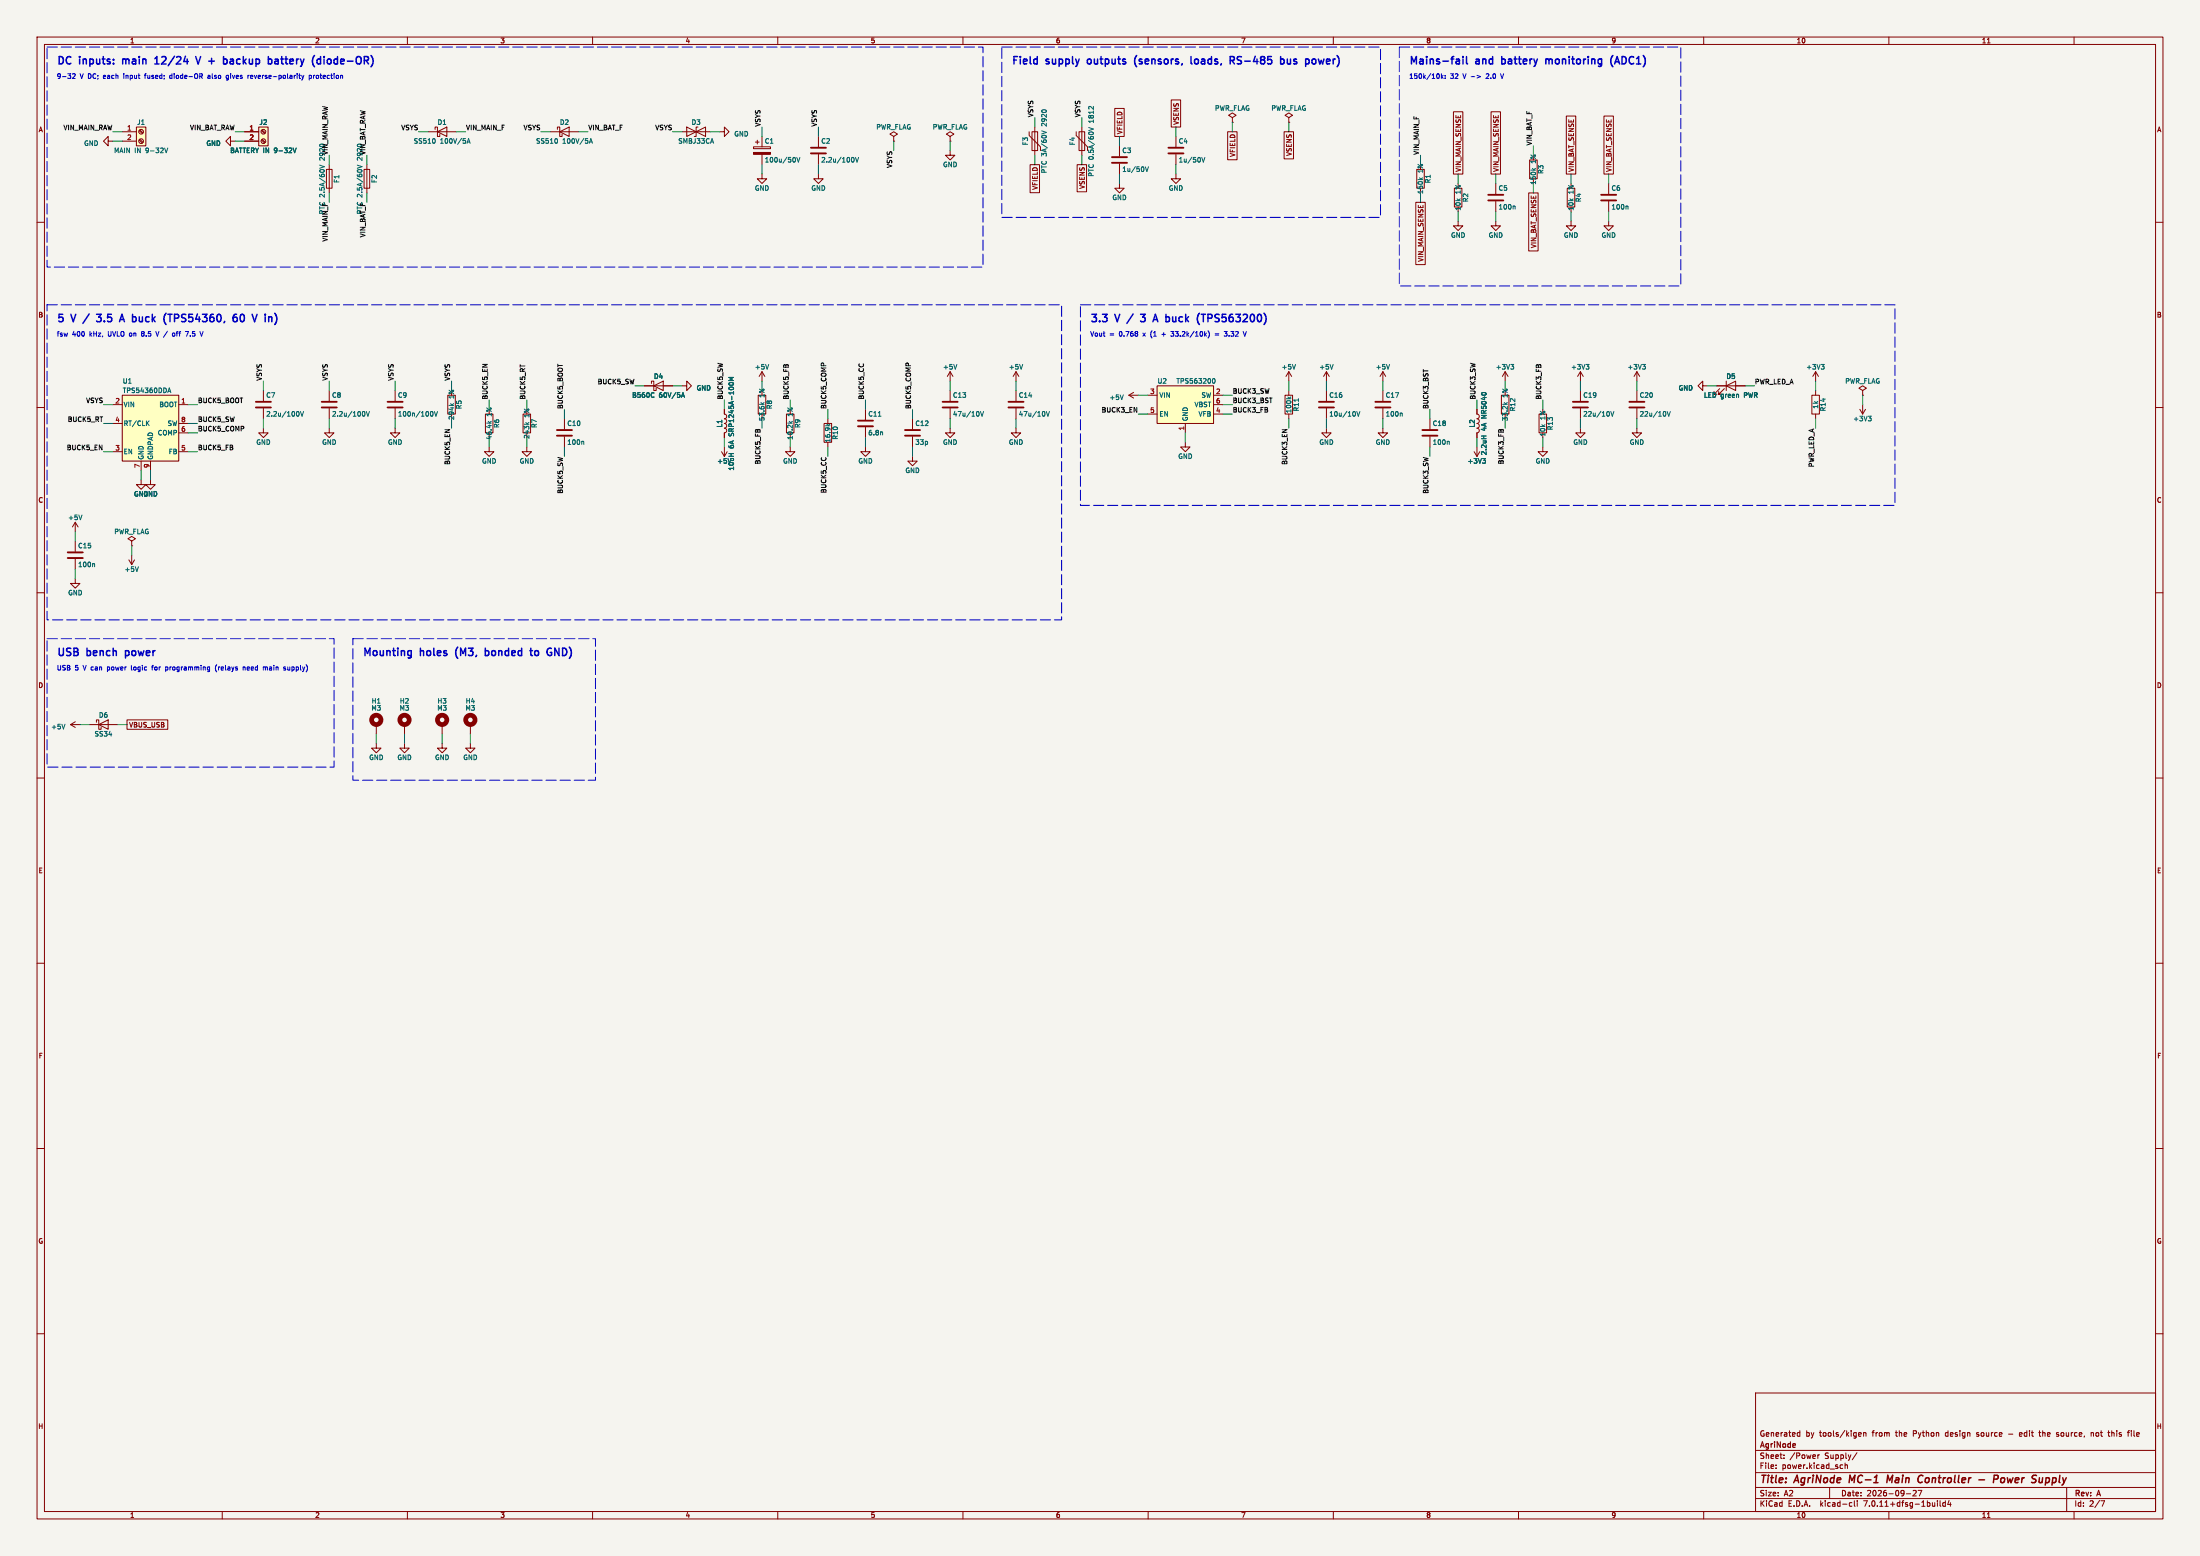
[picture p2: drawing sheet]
<svg xmlns="http://www.w3.org/2000/svg" width="594mm" height="420mm" viewBox="0 0 594 420" stroke-linecap="round" stroke-linejoin="round" font-family="sans-serif">
<path d="M0 0h594v420h-594z" fill="#f5f4ef" stroke="#f5f4ef" stroke-width=".27"/>
<g fill="none" stroke="#840000" stroke-width=".27">
<path d="M10 10h574v400h-574zM12 12h570v396h-570zM60 10v2M110 10v2M160 10v2M210 10v2M260 10v2M310 10v2M360 10v2M410 10v2M460 10v2M510 10v2"/>
<path d="M536.6 11.6h.7M560 10v2M29.2 38.1v-1.3l-1.3 1.3 1.3 1.3v-1.3h1.3M33 35.6h3.8M33 38.1h3.8M36.8 34.3h2.6v5.1h-2.6zM37.6 37.8l.8 .8M37.6 35.2l.8 .9M37.7 37.6l.9 .8M37.7 35.1l.9 .8M62.2 38.1v-1.3l-1.2 1.3 1.2 1.3v-1.3h1.3M66 35.6h3.8"/>
<path d="M66 38.1h3.8M69.8 34.3h2.6v5.1h-2.6zM70.6 37.8l.9 .8M70.6 35.2l.9 .9M70.8 37.6l.8 .8M70.8 35.1l.8 .8M115.6 35.6h7.6M117.5 34.9v-.6h.6v2.5h.6v-.6M118.1 35.6l2.5-1.3v2.5zM148.6 35.6h7.6M150.5 34.9v-.6h.6v2.5h.7v-.6M151.1 35.6l2.6-1.3v2.5z"/>
<path d="M184.1 35.6h7.7M185.4 34.3v2.5l5.1-2.5v2.5zM188.5 34.3h-.5v2.5h-.5M194.3 35.6h1.3v-1.3l1.2 1.3-1.2 1.2v-1.2M203.5 39.6h4.5v.5h-4.5zM204 38.4h1M204.5 37.8v1.1M205.7 36.8v2.8M221 36.8v2.8M241.3 36.8l1-.6-1-.6-1 .6 1 .6v1.3M241.3 38.1h.1M256.5 36.8l1.1-.6-1.1-.6-1 .6 1 .6v1.3"/>
<path d="M256.5 38.1h.1M277.9 35.6v1l3 3v1M278.6 35.6h1.6v5h-1.6zM279.4 34.3v7.6M290.6 35.6v1l3 3v1M291.3 35.6h1.6v5h-1.6zM292.1 34.3v7.6M301 29.3h2.5v7.5h-2.5zM302.3 39.4v2.8M316.2 27h2.6v7.3h-2.6zM317.5 36.8v2.8M331.5 35.6h2.5v7.5h-2.5z"/>
<path d="M332.7 31.8l1.1-.7-1.1-.6-1 .6 1 .7v1.2M332.7 33h.1M346.7 35.6h2.5v7.3h-2.5zM348 31.8l1-.7-1-.6-1 .6 1 .7v1.2M348 33h.1M392.4 30.2h2.6v16.8h-2.6zM402.6 30.2h2.5v16.8h-2.5zM422.9 31.3h2.5v15.7h-2.5zM433.1 31.3h2.5v15.7h-2.5zM10 60h2M88.1 45.7h1.6v5.1h-1.6zM88.9 44.5v7.6"/>
<path d="M98.3 45.7h1.5v5.1h-1.5zM99.1 44.5v7.6M205.7 47v1.3h1.3l-1.3 1.2-1.2-1.2h1.2M205.7 41.7v2.8M221 47v1.3h1.2l-1.2 1.2-1.3-1.2h1.3M221 41.7v2.8M256.5 40.6v1.3h1.3l-1.3 1.3-1.2-1.3h1.2M278.1 44.5h2.6v7.5h-2.6zM290.8 44.5h2.6v7.3h-2.6zM302.3 49.5v1.3h1.2l-1.2 1.3-1.3-1.3h1.3M302.3 44.2v2.8M317.5 47v1.3h1.3l-1.3 1.2-1.3-1.2h1.3"/>
<path d="M317.5 41.7v2.8M382.3 54.6h2.5v16.8h-2.5zM382.5 45.7h2.1v5.1h-2.1zM392.7 50.8h2v5.1h-2zM393.7 59.7v1.3h1.3l-1.3 1.2-1.3-1.2h1.3M403.9 59.7v1.3h1.2l-1.2 1.2-1.3-1.2h1.3M403.9 49.5v2.8M403.9 54.4v2.8M412.7 52.1h2.6v15.6h-2.6zM413 43.2h2v5.1h-2zM423.2 50.8h2v5.1h-2zM424.2 59.7v1.3h1.2l-1.2 1.2-1.3-1.2h1.3"/>
<path d="M434.3 59.7v1.3h1.3l-1.3 1.2-1.2-1.2h1.2M434.3 49.5v2.8M434.3 54.4v2.8M582 60h2M10 110h2M30.5 109.2h2.5M30.5 114.3h2.5M33 106.7h15.3v17.8h-15.3zM48.3 109.2h2.5M48.3 114.3h2.5M48.3 116.8h2.5M71.1 115.6v1.2h1.3l-1.3 1.3-1.3-1.3h1.3"/>
<path d="M71.1 105.4v2.8M71.1 110.2v2.8M88.9 115.6v1.2h1.3l-1.3 1.3-1.3-1.3h1.3M88.9 105.4v2.8M88.9 110.2v2.8M106.7 115.6v1.2h1.2l-1.2 1.3-1.3-1.3h1.3M106.7 105.4v2.8M106.7 110.2v2.8M120.9 106.7h2v5.1h-2zM131.1 111.8h2v5h-2zM141.2 111.8h2.1v5h-2.1zM152.4 113v2.8"/>
<path d="M152.4 117.9v2.8M174 104.1h7.6M175.9 103.5v-.6h.6v2.5h.7v-.6M176.5 104.1l2.6-1.2v2.5zM184.1 104.1h1.3v-1.2l1.3 1.2-1.3 1.3v-1.3M195.6 110.5v1.3l.4 .1 .2 .5-.2 .4-.4 .2 .4 .2 .2 .5-.2 .4-.4 .2 .4 .2 .2 .4-.2 .5-.4 .2 .4 .2 .2 .4-.2 .5-.4 .1v1.3M204.7 106.7h2.1v5.1h-2.1zM205.7 100.3l-.7 1.3M205.7 100.3v2.6M205.7 100.3l.8 1.3M212.3 111.8h2.1v5h-2.1zM222.5 114.3h2v5.1h-2z"/>
<path d="M223.5 113v1.3M223.5 119.4v1.3M233.7 110.5v2.8M233.7 115.3v2.8M246.4 113v2.8M246.4 117.9v2.8M256.5 115.6v1.2h1.3l-1.3 1.3-1.2-1.3h1.2M256.5 100.3v2.6M256.5 105.4v2.8M256.5 110.2v2.8M256.5 100.3l-.7 1.3M256.5 100.3l.8 1.3"/>
<path d="M274.3 115.6v1.2h1.3l-1.3 1.3-1.3-1.3h1.3M274.3 100.3v2.6M274.3 105.4v2.8M274.3 110.2v2.8M274.3 100.3l-.7 1.3M274.3 100.3l.8 1.3M304.8 106.7h2.5M304.8 106.7l1.3 .7M306.1 105.9l-1.3 .8M309.9 106.7h2.5M309.9 111.8h2.5M312.4 104.1h15.3v10.2h-15.3z"/>
<path d="M320 119.4v1.3h1.3l-1.3 1.2-1.2-1.2h1.2M320 114.3v2.5M327.7 106.7h2.5M327.7 111.8h2.5M327.7 109.2h2.5M347 106.7h2v5.1h-2zM348 100.3v2.6M348 105.4v1.3M348 111.8v1.2M348 100.3l-.8 1.3M348 100.3l.7 1.3M358.1 115.6v1.2h1.3l-1.3 1.3-1.2-1.3h1.2"/>
<path d="M358.1 100.3v2.6M358.1 105.4v2.8M358.1 110.2v2.8M358.1 100.3l-.7 1.3M358.1 100.3l.8 1.3M373.4 115.6v1.2h1.2l-1.2 1.3-1.3-1.3h1.3M373.4 100.3v2.6M373.4 105.4v2.8M373.4 110.2v2.8M373.4 100.3l-.8 1.3M373.4 100.3l.7 1.3M386.1 113v2.8"/>
<path d="M386.1 117.9v2.8M398.8 110.5v1.3l.4 .1 .2 .5-.2 .4-.4 .2 .4 .2 .2 .5-.2 .4-.4 .2 .4 .2 .2 .4-.2 .5-.4 .2 .4 .2 .2 .4-.2 .5-.4 .1v1.3M405.4 106.7h2v5.1h-2zM406.4 100.3l-.8 1.3M406.4 100.3v2.6M406.4 100.3l.8 1.3M415.5 111.8h2.1v5h-2.1zM426.7 115.6v1.2h1.3l-1.3 1.3-1.3-1.3h1.3M426.7 100.3v2.6M426.7 105.4v2.8M426.7 110.2v2.8M426.7 100.3l-.7 1.3"/>
<path d="M426.7 100.3l.8 1.3M442 115.6v1.2h1.2l-1.2 1.3-1.3-1.3h1.3M442 100.3v2.6M442 105.4v2.8M442 110.2v2.8M442 100.3l-.8 1.3M442 100.3l.7 1.3M459.7 104.1v-1.2l-1.2 1.2 1.2 1.3v-1.3h1.3M463.5 104.1h7.7M464.3 104.9l-1.5 1.5h.7h-.7v-.7M465.6 104.9l-1.5 1.5h.7h-.7v-.7M466.1 104.1l2.5-1.2v2.5z"/>
<path d="M466.1 102.9v2.5M489.2 106.7h2v5.1h-2zM490.2 100.3l-.7 1.3M490.2 100.3v2.6M490.2 105.4v1.3M490.2 111.8v1.2M490.2 100.3l.8 1.3M502.2 110.5l.7 1.3M502.9 105.4l1-.6-1-.7-1 .7 1 .6v1.3M502.9 106.7h.1M502.9 109.2v2.6M503.7 110.5l-.8 1.3"/>
<path d="M582 110h2M30.5 121.9h2.5M38.1 129.5v1.3h1.3l-1.3 1.3-1.3-1.3h1.3M38.1 124.5v2.5M40.6 129.5v1.3h1.3l-1.3 1.3-1.2-1.3h1.2M40.6 124.5v2.5M48.3 121.9h2.5M132.1 120.7v1.2h1.2l-1.2 1.3-1.3-1.3h1.3M142.2 120.7v1.2h1.3l-1.3 1.3-1.2-1.3h1.2M194.8 121.9l.8 1.3M195.6 120.7v2.5M196.3 121.9l-.7 1.3"/>
<path d="M213.4 120.7v1.2h1.2l-1.2 1.3-1.3-1.3h1.3M233.7 120.7v1.2h1.2l-1.2 1.3-1.3-1.3h1.3M246.4 123.2v1.3h1.2l-1.2 1.2-1.3-1.2h1.3M398 121.9l.8 1.3M398.8 120.7v2.5M399.5 121.9l-.7 1.3M416.6 120.7v1.2h1.2l-1.2 1.3-1.3-1.3h1.3M10 160h2M20.3 156.2v1.3h1.3l-1.3 1.3-1.3-1.3h1.3M20.3 141v2.5M20.3 146.1v2.7M20.3 150.9v2.8"/>
<path d="M20.3 141l-.7 1.2M20.3 141l.8 1.2M34.8 151.1l.8 1.3M35.6 146.1l1-.7-1-.6-1.1 .6 1.1 .7v1.2M35.6 147.3h.1M35.6 149.9v2.5M36.3 151.1l-.7 1.3M582 160h2M19 195.6h2.6M19 195.6l1.3 .7M20.3 194.8l-1.3 .8M24.1 195.6h7.6"/>
<path d="M26 194.9v-.6h.7v2.6h.6v-.7M26.7 195.6l2.5-1.3v2.6zM34.3 194.3h11v2.6h-11zM101.6 195.6v2.5M109.2 195.6v2.5M119.4 195.6v2.5M127 195.6v2.5M10 210h2M101.6 200.7v1.2h1.3l-1.3 1.3-1.3-1.3h1.3M109.2 200.7v1.2h1.3l-1.3 1.3-1.3-1.3h1.3M119.4 200.7v1.2h1.2l-1.2 1.3-1.3-1.3h1.3M127 200.7v1.2h1.3l-1.3 1.3-1.3-1.3h1.3"/>
<path d="M582 210h2M10 260h2M582 260h2M10 310h2M582 310h2M10 360h2M474 376h108v32h-108zM582 360h2M474 397.5h108M474 391.5h108M479.5 396.2v.2M479.5 395.4v.2"/>
<path d="M481.7 393.5v.2M481.7 392.7v.2M485.4 387.6h.6M485.4 386.7h.6M486 386.2v1.5M490.8 392.7v1M491.2 392.7l-.4 .3M497.1 395.4h.4M497.5 396.3l-.4 .1M498.2 395.5l.5-.1 .1 1M498.2 394.9v1.5M501.4 392.1l-1.3 1.9"/>
<path d="M501.9 387.6h.6M501.9 386.7h.4l.2 .3-.7 .2M503.2 386.8l.5-.1 .1 1M503.2 386.7v1M533.7 387.6l.1 .1M533.7 386.7v.4M542.3 387.1h1.2M545.7 386.7l-.5 .2 .1 .7 .4 .1M546 387l-.8 .2M550.5 386.7h.5M550.7 386.2v1.3l.3 .2M555.3 387.1l.5 .1 .1 .3-.2 .2-.5-.1"/>
<path d="M555.3 386.7h.5M564.6 386.8l.6-.1v1M564.6 386.7v1M569.1 386.7h.6M569.5 387.7h.2M570.2 386.2v1.5M570.2 386.7v.1M574.4 386.7h.6M575 386.2h-.3M575.5 386.2v.1M575.5 386.7v1M60 408v2"/>
<path d="M110 408v2M160 408v2M210 408v2M260 408v2M310 408v2M360 408v2M410 408v2M460 408v2M474 404.5h108M474 401.5h108M494 401.5v3M499.6 405.6h.4"/>
<path d="M500 406.5l-.4 .1M500.7 405.1v1.3l.2 .2M501.5 405.1v.1M501.5 405.6v1M510 408v2M514.7 403.2h1.2M516.5 402.4l.6-.1 .3 .4-.9 1.1h.9M517.9 402.3h1l-.7 1.5M523.1 405.1v.1M523.1 405.6v1M523.8 405.1v1.3l.2 .2M525.2 405.6h-.4l-.3 .3 .2 .6h.5"/>
<path d="M525.2 405.1v1.5M526.2 405l-.3 1.1h.9M526.6 405.6v1M536.6 409.6h.7M558 401.5v6.5M560 408v2M567.2 405.1h1l-.6 1.5"/>
<circle cx="38.1" cy="38.1" r=".63"/>
<circle cx="38.1" cy="35.6" r=".63"/>
<circle cx="71.1" cy="38.1" r=".63"/>
<circle cx="71.1" cy="35.6" r=".63"/>
</g>
<path d="M499.5 398.2l-.2 2M511 398.2l-.8 1.4-.5-1.4-.3 2M518.4 398.3l.4-.1 .4 .2M534.3 399.4h1.5M539.4 399.1l.2-.5-.2-.3-.9-.1-.3 2M540.3 399.1l.4-.2 .5 .2v.7l-.2 .3-.5 .1-.3-.2zM552.5 398.9l-.3 2M553 398.9l-.5 .1M519 400l-.6 .2M552.3 400.1l.6 .1" fill="none" stroke="#840000" stroke-width=".4"/>
<g fill="none" stroke="#006464" stroke-width=".27">
<path d="M44.4 39.9l.5 1.3 .4-1.3M79.1 39.9l.5 1.3 .4-1.3M117.4 37.7v.7M126.1 38.7l.4-1.3 .4 1.3M126.2 38.3h.6M150.5 37.7v.7M159.1 38.7l.4-1.3 .5 1.3M159.2 38.3h.6M281.2 35.3l1.3 .4-1.3 .5M293.9 34.4l1.3 .4-1.3 .5M86.3 44.6l1.3 .4-1.3 .4M96.5 44.6l1.2 .4-1.2 .4"/>
<path d="M214.5 42.5a.8 .8 0 0 1 0 1.3M215.1 42.5l.5 1.3 .4-1.3M230.2 42.5a.68 .68 0 0 1 .4 .6 .68 .68 0 0 1-.4 .7M231 42.5l.4 1.3 .4-1.3M309.2 45l.5 1.3 .4-1.3M324.5 42.5l.4 1.3 .4-1.3M383.3 48l.5 .5M384.1 48l-.5 .4M408.9 55.6l.2 .2v.7M413.8 45.4l.4 .5M414.6 45.4l-.5 .4M439.4 55.6l.2 .2v.7"/>
<path d="M207.6 98.4l-.5 1.2M258.4 98.4l-.5 1.2M276.1 98.4l-.4 1.2M349.8 98.4l-.4 1.2M360 98.4l-.5 1.2M375.2 98.4l-.4 1.2M407.9 98.4h.8l-.4 .5M408.5 98.9l.2 .2-.2 .5M428.2 98.4h.8l-.4 .5M428.8 98.9l.2 .2-.2 .5M443.5 98.4h.8l-.5 .5M444 98.9l.3 .2-.3 .5"/>
<path d="M491.7 98.4h.8l-.4 .5M492.3 98.9l.2 .2-.2 .5M39.7 114.2l.6 .7M40.3 113.6l-.8 .7M45.4 105.6h.6M45.7 104.7l.4 1.3M80.3 111.1a.68 .68 0 0 1 .5 .6 .68 .68 0 0 1-.5 .6M81.1 111.1l.4 1.2 .5-1.2M98.1 111.1a.68 .68 0 0 1 .5 .6 .68 .68 0 0 1-.5 .6M98.9 111.1l.4 1.2 .4-1.2M116.4 111.1h.1a.62 .62 0 0 1 .4 .6 .62 .62 0 0 1-.5 .6M117.3 111.1l.4 1.2 .4-1.2"/>
<path d="M121.7 108.9l.4 .5M122.5 108.9l-.5 .4M131.8 113.7l.5 .5M132.7 113.7l-.5 .4M142 114l.5 .5M142.8 114l-.5 .4M157.4 119.1l.2 .2v.7M176.3 106l.3 .1M176.6 107.1l-.3 .2M184 107.3l.4-1.3 .4 1.3M184.1 106.9h.6M196.9 103.4h1"/>
<path d="M198.1 101.9h-1.3l.9 .4-.9 .4h1.3M205.5 108.6l.5 .5M206.3 108.6l-.5 .4M213.1 113.7l.5 .5M213.9 113.7l-.4 .4M223.3 114.5l.4 .4M224.1 114.5l-.5 .3M237.1 112.3h.8M238.2 116.6l.1 .8M264.3 111.3v.8M264.7 111.1l.4 1.2 .5-1.2M282.1 111.3v.8"/>
<path d="M282.5 111.1l.4 1.2 .5-1.2M303.3 106.6l-.4 1.3M327.3 102.7l.3-.5a.62 .62 0 0 1 .5 .6 .62 .62 0 0 1-.6 .6l-.2-.4M347.7 107.1l.5 .5M348.6 107.1l-.5 .4M350.6 107.6v.7M365.9 111.3v.8M366.3 111.1l.4 1.2 .5-1.2M378.4 111.5l.2 .2v.6M391.1 119.1l.2 .2v.7M400 117.7h1.3M400.6 117.7v.7"/>
<path d="M406.1 108.6l.5 .5M407 108.6l-.5 .4M434.5 111.3v.8M434.9 111.1l.4 1.2 .5-1.2M449.7 111.3v.8M450.1 111.1l.5 1.2 .4-1.2M504.4 112.3h.8l-.4 .5M505 112.8l.2 .3-.2 .5M22.1 139l-.4 1.3M400.3 123.8h.8l-.4 .5M400.8 124.3l.3 .2-.3 .5M25.4 152.1l.1 .2v.7"/>
<path d="M37.4 153l-.4 1.2M17.5 195.5l-.4 1.3"/>
</g>
<g fill="none" stroke="#840000" stroke-width=".51">
<path d="M218.9 39.9h4.1M315.5 39.9h4M218.9 41.4h4.1M300.2 43.9h4.1M300.2 42.4h4.1M315.5 41.4h4M401.8 54.1h4.1M401.8 52.6h4.1M432.3 54.1h4.1M432.3 52.6h4.1M69.1 110h4.1M69.1 108.5h4.1"/>
<path d="M86.9 110h4M86.9 108.5h4M104.6 110h4.1M104.6 108.5h4.1M150.4 117.6h4M150.4 116.1h4M231.6 115.1h4.1M231.6 113.5h4.1M244.3 117.6h4.1M244.3 116.1h4.1M254.5 110h4.1M254.5 108.5h4.1"/>
<path d="M272.3 110h4.1M272.3 108.5h4.1M356.1 110h4.1M356.1 108.5h4.1M371.3 110h4.1M371.3 108.5h4.1M384 117.6h4.1M384 116.1h4.1M424.7 110h4.1M424.7 108.5h4.1M439.9 110h4.1M439.9 108.5h4.1"/>
<path d="M18.3 150.6h4.1M18.3 149.1h4.1"/>
</g>
<g fill="#ffffc2" stroke="#ffffc2" stroke-width=".27">
<path d="M312.4 104.1h15.3v10.2h-15.3z"/>
<path d="M33 106.7h15.3v17.8h-15.3z"/>
<path d="M69.8 34.3h2.6v5.1h-2.6z"/>
<path d="M36.8 34.3h2.6v5.1h-2.6z"/>
</g>
<path d="M203.5 41.1h4.5v.6h-4.5z" fill="#840000" stroke="#840000" stroke-width=".27"/>
<g fill="none" stroke="#840000" stroke-width="1.3">
<circle cx="101.6" cy="194.3" r="1.27"/>
<circle cx="109.2" cy="194.3" r="1.27"/>
<circle cx="119.4" cy="194.3" r="1.27"/>
<circle cx="127" cy="194.3" r="1.27"/>
</g>
<g fill="none" stroke="#0000c2" stroke-width=".4">
<path d="M33.1 15.9v1.4M33.2 16l-.1 .1M41.8 17.3h1.1M41.8 15.8l.6-.5v2M52.8 15.3l.7 2 .7-2M62.1 17l.3 .3 .6-.1M62.2 16h.7l.1 1.3M63 16.4l-.6 .1-.3 .3M75 16l.1 1.3M75.1 17.2l-.2 .1M75.1 16.4l-.2 .1M75.8 15.9h.8"/>
<path d="M76.1 15.3v1.7l.5 .3M87.5 15.3v.2M89.2 16l-.5-.1-.3 .4 .2 .9h.6M293.7 16.1v1M306.9 15a2.29 2.29 0 0 0 0 3M321.6 15.3v1.7l.3 .3M323.4 16l-.5-.1-.4 .4 .2 .9h.7M332.2 15.3h.7l.4 .3-.2 .6-.9 .1M332.6 16.3l.7 1M334.1 17.2l.7 .1M334.9 15.3h-.5l-.3 .3 .1 .5 .6 .2M345.8 16l.5-.1 .4 .4-.2 .9h-.7"/>
<path d="M345.8 15.3v2M347.6 15.9l.1 1.3 .5 .1 .2-.2M348.4 15.9v1.4M356 15.9l.3 1.4 .4-1M394 16l.1 1.3M394.1 17.2l-.2 .1M394.1 16.4l-.2 .1M395 15.3v.2M395 15.9v1.4M396 15.3v1.7l.2 .3M405.5 15.3v2M405.5 17.2l.2 .1"/>
<path d="M405.7 15.9l-.2 .1M417.4 16.1l.6-.2 .2 .3M417.4 15.9v1.4M418.2 16.2v1.1M418.3 16l-.1 .2M435.5 15a2.29 2.29 0 0 0 0 3M436.1 16.7h1M436.6 15.3l-.6 2M24.1 84.7l-1.7 2.6M26.1 84.8h1.2l-.7 .8 .5 .1M26.1 86.6l.3 .2 .7-.1M32.3 86.8l.6-2 .7 2"/>
<path d="M32.5 86.3h.9M38.4 86.7l-.5 .1M47.1 85.9h.8M47.9 84.8h-.8v2M64 85.8v.8M65 85l.3-.2a1.07 1.07 0 0 1 .7 1 1.07 1.07 0 0 1-.7 1l-.3-.2-.2-.5zM72.6 85.5v1.3M73.1 85.5l-.5 .2M306 84.7l-1.8 2.6M307.9 84.8h1.3l-.7 .8 .5 .1M307.9 86.6l.3 .2 .8-.1M311.5 86.3h.9"/>
<path d="M312 84.8l.6 2M317.4 86.7l-.5 .1M326.1 85.9h.8M326.9 84.8h-.8v2M33.9 175.6v2M33.9 176.9l.2 .1M34.1 175.6l-.2 .1M131 175v2M131 175.7l.6-.1 .3 .2M131.9 176.8l-.3 .2-.6-.1M143 175.6h.8M143.4 176.9l.4 .1"/>
<path d="M145 175.6l-.4 .1-.2 .3 .1 .8 .5 .2M149.8 177v-2l1.1 2"/>
</g>
<g fill="none" stroke="#0000c2" stroke-width=".27">
<path d="M39.2 20v1.2M388.4 20l.2 .4-.2 .7M389.2 19.9v1.3M405.1 19.9l.5 1.3M19.6 20l.5-.1 .2 .4-.8 .9h.8M39 20.3h.5M46.3 20.3l-.5 .3 .1 .5 .4 .1M56.2 20.4h.4M56.7 20.6l-.6 .3 .2 .3 .4-.1M61.7 20.4l-.4-.1-.2 .3 .1 .5h.5M61.7 20.3v1.1l-.3 .2-.3-.1M67.3 20.3l-.3 .1"/>
<path d="M68.1 20.3l-.4 .2v.6l.4 .1M68.3 20.6l-.6 .2M81.4 20.3l.3 .9M81.7 21.2l-.3 .4M82 20.3l-.3 .9M83.5 20.4l.4-.1 .2 .3-.1 .5h-.5M83.5 20.3v1.3M389.3 20.7l.4 .5M389.7 20.3l-.5 .5M390.2 21.1v.1M390.2 20.4v.1M398.8 20.3l1 .4-1 .4"/>
<path d="M38.4 89.5l-.2 .2 .2 .3-.2 .5 .2 .2M42.1 89.5l.4 1.2M46.7 90l.3-.1 .2 .2-.2 .6-.5-.2zM50.1 89.5h.8l-.5 1.2M54.8 89.5l-.4 1.2M313.7 90.3h1M316.1 89.5h.8l-.4 .5h.2M316.1 90.6l.6 .1M326.2 89.3a1.45 1.45 0 0 1 0 1.9M328.1 90.1h1M328.1 90.4h1M330.5 89.5h.8l-.4 .5 .4 .2"/>
<path d="M331.3 90.5l-.6 .2M335.7 89.5l.4 1.2 .4-1.2M35.5 179.6v1.1l.2 .2M41.4 179.6l-.3 .2v1.1M58.5 179.4a1.46 1.46 0 0 0 0 2M40.9 180h.5M44.7 180.1h.6M44.7 180v1.3M45.3 180.7l-.6 .1M65.7 180.1h.4l.1 .8M65.7 180v.9M71.5 180l.1 .2"/>
<path d="M71.6 180.2l.5-.1 .1 .8M71.6 180.2v.7M77 180.4l.1 .2-.1 .3M77 180l.1 .1M77.7 180v.7l.4 .2"/>
</g>
<path d="M12.7 12.7h252.7v59.4h-252.7v-59.4M270.5 12.7h102.2v46h-102.2v-46M377.8 12.7h76v64.5h-76v-64.5M12.7 82.3h273.9v85h-273.9v-85M291.7 82.3h219.9v54.1h-219.9v-54.1M12.7 172.4h77.5v34.7h-77.5v-34.7M95.3 172.4h65.5v38.2h-65.5v-38.2" fill="none" stroke="#0000c2" stroke-width=".27" stroke-dasharray="2.8 1"/>
<g fill="none" stroke="#009600" stroke-width=".27">
<path d="M30.5 35.6h2.5M30.5 38.1h2.5M63.5 35.6h2.5M63.5 38.1h2.5M113 35.6h2.6M123.2 35.6h2.5M146 35.6h2.6M156.2 35.6h2.5M181.6 35.6h2.5M191.8 35.6h2.5M205.7 34.3v2.5M221 34.3v2.5"/>
<path d="M241.3 38.1v2.5M256.5 38.1v2.5M279.4 31.8v2.5M292.1 31.8v2.5M302.3 36.8v2.6M317.5 34.3v2.5M332.7 33v2.6M348 33v2.6M414 39.4v2.5M88.9 41.9v2.6M88.9 52.1v2.5M99.1 41.9v2.6"/>
<path d="M99.1 52.1v2.5M205.7 44.5v2.5M221 44.5v2.5M279.4 41.9v2.6M292.1 41.9v2.6M302.3 47v2.5M317.5 44.5v2.5M383.5 41.9v2.6M383.5 52.1v2.5M393.7 47v2.5M393.7 57.2v2.5M403.9 47v2.5"/>
<path d="M403.9 57.2v2.5M414 49.5v2.6M424.2 47v2.5M424.2 57.2v2.5M434.3 47v2.5M434.3 57.2v2.5M27.9 109.2h2.6M27.9 114.3h2.6M50.8 109.2h2.5M50.8 116.8h2.5M50.8 114.3h2.5M71.1 102.9v2.5"/>
<path d="M71.1 113v2.6M88.9 102.9v2.5M88.9 113v2.6M106.7 102.9v2.5M106.7 113v2.6M121.9 102.9v2.5M121.9 113v2.6M132.1 108v2.5M132.1 118.1v2.6M142.2 108v2.5M142.2 118.1v2.6M152.4 110.5v2.5"/>
<path d="M171.4 104.1h2.6M181.6 104.1h2.5M195.6 108v2.5M195.6 118.1v2.6M205.7 102.9v2.5M205.7 113v2.6M213.4 108v2.5M213.4 118.1v2.6M223.5 110.5v2.5M233.7 108v2.5M233.7 118.1v2.6M246.4 110.5v2.5"/>
<path d="M256.5 102.9v2.5M256.5 113v2.6M274.3 102.9v2.5M274.3 113v2.6M307.3 106.7h2.6M307.3 111.8h2.6M320 116.8v2.6M330.2 109.2h2.5M330.2 106.7h2.5M330.2 111.8h2.5M348 102.9v2.5M348 113v2.6"/>
<path d="M358.1 102.9v2.5M358.1 113v2.6M373.4 102.9v2.5M373.4 113v2.6M386.1 110.5v2.5M398.8 108v2.5M398.8 118.1v2.6M406.4 102.9v2.5M406.4 113v2.6M416.6 108v2.5M416.6 118.1v2.6M426.7 102.9v2.5"/>
<path d="M426.7 113v2.6M442 102.9v2.5M442 113v2.6M461 104.1h2.5M471.2 104.1h2.5M490.2 102.9v2.5M490.2 113v2.6M502.9 106.7v2.5M27.9 121.9h2.6M38.1 127v2.5M40.6 127v2.5M50.8 121.9h2.5"/>
<path d="M152.4 120.7v2.5M223.5 120.7v2.5M246.4 120.7v2.5M386.1 120.7v2.5M20.3 143.5v2.6M20.3 153.7v2.5M35.6 147.3v2.6M21.6 195.6h2.5M31.7 195.6h2.6M101.6 198.1v2.6M109.2 198.1v2.6M119.4 198.1v2.6"/>
<path d="M127 198.1v2.6"/>
</g>
<g font-size="2.8" fill="#0000c2">
<text x="15.2" y="17.5">DC</text>
<text x="21.6" y="17.5">inputs:</text>
<text x="34" y="17.5">main</text>
<text x="43.5" y="17.5">12/24</text>
<text x="55.6" y="17.5">V</text>
<text x="59.6" y="17.5">+</text>
<text x="64.4" y="17.5">backup</text>
<text x="77.3" y="17.5">battery</text>
<text x="90" y="17.5">(diode-OR)</text>
<text x="273" y="17.5">Field</text>
<text x="282.6" y="17.5">supply</text>
<text x="294.5" y="17.5">outputs</text>
<text x="308" y="17.5">(sensors,</text>
<text x="324" y="17.5">loads,</text>
<text x="335.4" y="17.5">RS-485</text>
<text x="349.8" y="17.5">bus</text>
<text x="357.4" y="17.5">power)</text>
<text x="380.4" y="17.5">Mains-fail</text>
<text x="398.6" y="17.5">and</text>
<text x="406.3" y="17.5">battery</text>
<text x="419" y="17.5">monitoring</text>
<text x="437.4" y="17.5">(ADC1)</text>
<text x="15.2" y="87.1">5</text>
<text x="19.5" y="87.1">V</text>
<text x="27.9" y="87.1">3.5</text>
<text x="35" y="87.1">A</text>
<text x="39" y="87.1">buck</text>
<text x="48.3" y="87.1">(TPS54360,</text>
<text x="67.9" y="87.1">60</text>
<text x="74" y="87.1">V</text>
<text x="294.3" y="87.1">3.3</text>
<text x="301.3" y="87.1">V</text>
<text x="309.8" y="87.1">3</text>
<text x="314" y="87.1">A</text>
<text x="318.1" y="87.1">buck</text>
<text x="327.3" y="87.1">(TPS563200)</text>
<text x="15.2" y="177.2">USB</text>
<text x="23.6" y="177.2">bench</text>
<text x="34.7" y="177.2">power</text>
<text x="97.8" y="177.2">Mounting</text>
<text x="113.6" y="177.2">holes</text>
<text x="123.9" y="177.2">(M3,</text>
<text x="132.7" y="177.2">bonded</text>
<text x="145.8" y="177.2">to</text>
<text x="151.1" y="177.2">GND)</text>
</g>
<g font-size="2.8" fill="#840000">
<text x="475" y="400.9">Title:</text>
<text x="484.7" y="400.9">AgriNode</text>
<text x="500.1" y="400.9">MC-1</text>
<text x="511.1" y="400.9">Main</text>
<text x="520.3" y="400.9">Controller</text>
<text x="537.5" y="400.9">-</text>
<text x="542.3" y="400.9">Power</text>
<text x="553.5" y="400.9">Supply</text>
</g>
<g font-size="2.1" fill="#840000">
<text x="475" y="388">Generated</text>
<text x="487.5" y="388">by</text>
<text x="491.3" y="388">tools/kigen</text>
<text x="505.7" y="388">from</text>
<text x="512.1" y="388">the</text>
<text x="516.9" y="388">Python</text>
<text x="525.8" y="388">design</text>
<text x="534.4" y="388">source</text>
<text x="546.3" y="388">edit</text>
<text x="551.8" y="388">the</text>
<text x="556.6" y="388">source,</text>
<text x="566" y="388">not</text>
<text x="570.9" y="388">this</text>
<text x="576.3" y="388">file</text>
<text x="475" y="394">Sheet:</text>
<text x="475" y="391.2">AgriNode</text>
<text x="483.2" y="394">/Power</text>
<text x="492.7" y="394">Supply/</text>
<text x="475" y="396.7">File:</text>
<text x="481.1" y="396.7">power.kicad_sch</text>
<text x="475" y="406.9">KiCad</text>
<text x="475" y="404.1">Size:</text>
<text x="481.7" y="404.1">A2</text>
<text x="482.7" y="406.9">E.D.A.</text>
<text x="491.6" y="406.9">kicad-cli</text>
<text x="497" y="404.1">Date:</text>
<text x="503.5" y="406.9">7.0.11+dfsg-1build4</text>
<text x="504" y="404.1">2026-09-27</text>
<text x="560" y="404.3">Rev:</text>
<text x="560" y="406.9">Id:</text>
<text x="564.1" y="406.9">2/7</text>
<text x="566.4" y="404.3">A</text>
</g>
<g font-size="1.8" fill="#840000">
<text x="35" y="11.9">1</text>
<text x="85" y="11.9">2</text>
<text x="135" y="11.9">3</text>
<text x="185" y="11.9">4</text>
<text x="235" y="11.9">5</text>
<text x="285" y="11.9">6</text>
<text x="335" y="11.9">7</text>
<text x="385" y="11.9">8</text>
<text x="435" y="11.9">9</text>
<text x="485" y="11.9">10</text>
<text x="535" y="11.9">11</text>
<text x="10.3" y="35.9">A</text>
<text x="318.5" y="33.8" transform="rotate(-90 318.5 33.8)">VSENS</text>
<text x="582.3" y="35.9">A</text>
<text x="303.2" y="36.4" transform="rotate(-90 303.2 36.4)">VFIELD</text>
<text x="333.7" y="42.5" transform="rotate(-90 333.7 42.5)">VFIELD</text>
<text x="348.9" y="42.2" transform="rotate(-90 348.9 42.2)">VSENS</text>
<text x="394.7" y="46.5" transform="rotate(-90 394.7 46.5)">VIN_MAIN_SENSE</text>
<text x="404.8" y="46.5" transform="rotate(-90 404.8 46.5)">VIN_MAIN_SENSE</text>
<text x="425.1" y="46.5" transform="rotate(-90 425.1 46.5)">VIN_BAT_SENSE</text>
<text x="435.3" y="46.5" transform="rotate(-90 435.3 46.5)">VIN_BAT_SENSE</text>
<text x="280.4" y="51.4" transform="rotate(-90 280.4 51.4)">VFIELD</text>
<text x="293.1" y="51.1" transform="rotate(-90 293.1 51.1)">VSENS</text>
<text x="384.5" y="70.8" transform="rotate(-90 384.5 70.8)">VIN_MAIN_SENSE</text>
<text x="415" y="67.1" transform="rotate(-90 415 67.1)">VIN_BAT_SENSE</text>
<text x="10.3" y="85.9">B</text>
<text x="582.3" y="85.9">B</text>
<text x="10.3" y="135.9">C</text>
<text x="582.3" y="135.9">C</text>
<text x="10.3" y="185.9">D</text>
<text x="582.3" y="185.9">D</text>
<text x="34.8" y="196.5">VBUS_USB</text>
<text x="10.3" y="235.9">E</text>
<text x="582.3" y="235.9">E</text>
<text x="10.3" y="285.9">F</text>
<text x="582.3" y="285.9">F</text>
<text x="10.3" y="335.9">G</text>
<text x="582.3" y="335.9">G</text>
<text x="10.2" y="385.9">H</text>
<text x="582.2" y="385.9">H</text>
<text x="35" y="409.9">1</text>
<text x="85" y="409.9">2</text>
<text x="135" y="409.9">3</text>
<text x="185" y="409.9">4</text>
<text x="235" y="409.9">5</text>
<text x="285" y="409.9">6</text>
<text x="335" y="409.9">7</text>
<text x="385" y="409.9">8</text>
<text x="435" y="409.9">9</text>
<text x="485" y="409.9">10</text>
<text x="535" y="409.9">11</text>
</g>
<g font-size="1.8" fill="#0000c2">
<text x="15.2" y="21.3">9-32</text>
<text x="21.6" y="21.3">V DC;</text>
<text x="28.2" y="21.3">each</text>
<text x="33.8" y="21.3">input</text>
<text x="39.8" y="21.3">fused;</text>
<text x="46.7" y="21.3">diode-OR</text>
<text x="57.2" y="21.3">also</text>
<text x="62.3" y="21.3">gives</text>
<text x="68.4" y="21.3">reverse-polarity</text>
<text x="85.1" y="21.3">protection</text>
<text x="380.4" y="21.3">150k/10k:</text>
<text x="391.6" y="21.3">32</text>
<text x="395.2" y="21.3">V -&gt;</text>
<text x="401.7" y="21.3">2.0</text>
<text x="405.9" y="21.3">V</text>
<text x="15.2" y="90.9">fsw</text>
<text x="19.5" y="90.9">400</text>
<text x="24.3" y="90.9">kHz,</text>
<text x="29.5" y="90.9">UVLO on</text>
<text x="38.9" y="90.9">8.5</text>
<text x="43.1" y="90.9">V /</text>
<text x="47.8" y="90.9">off</text>
<text x="51.6" y="90.9">7.5</text>
<text x="294.3" y="90.9">Vout</text>
<text x="299.5" y="90.9">=</text>
<text x="302.3" y="90.9">0.768</text>
<text x="308.9" y="90.9">x</text>
<text x="311.1" y="90.9">(1</text>
<text x="314.3" y="90.9">+</text>
<text x="317.1" y="90.9">33.2k/10k)</text>
<text x="329.1" y="90.9">=</text>
<text x="331.9" y="90.9">3.32</text>
<text x="15.2" y="181">USB</text>
<text x="20.2" y="181">5</text>
<text x="22.6" y="181">V can</text>
<text x="29.4" y="181">power</text>
<text x="36.1" y="181">logic</text>
<text x="41.9" y="181">for</text>
<text x="45.8" y="181">programming</text>
<text x="59.4" y="181">(relays</text>
<text x="67.1" y="181">need</text>
<text x="72.7" y="181">main</text>
<text x="78.5" y="181">supply)</text>
</g>
<g font-size="1.8" fill="#0f0f0f">
<text x="17" y="35.2">VIN_MAIN_RAW</text>
<text x="51.2" y="35.2">VIN_BAT_RAW</text>
<text x="108.2" y="35.2">VSYS</text>
<text x="125.7" y="35.2">VIN_MAIN_F</text>
<text x="141.3" y="35.2">VSYS</text>
<text x="158.7" y="35.2">VIN_BAT_F</text>
<text x="176.8" y="35.2">VSYS</text>
<text x="205.4" y="34.3" transform="rotate(-90 205.4 34.3)">VSYS</text>
<text x="220.6" y="34.3" transform="rotate(-90 220.6 34.3)">VSYS</text>
<text x="279" y="31.8" transform="rotate(-90 279 31.8)">VSYS</text>
<text x="291.7" y="31.8" transform="rotate(-90 291.7 31.8)">VSYS</text>
<text x="88.6" y="41.9" transform="rotate(-90 88.6 41.9)">VIN_MAIN_RAW</text>
<text x="98.7" y="41.9" transform="rotate(-90 98.7 41.9)">VIN_BAT_RAW</text>
<text x="383.2" y="41.9" transform="rotate(-90 383.2 41.9)">VIN_MAIN_F</text>
<text x="413.7" y="39.4" transform="rotate(-90 413.7 39.4)">VIN_BAT_F</text>
<text x="87.9" y="43.2" transform="rotate(-90 87.9 43.2)">2920</text>
<text x="98" y="43.2" transform="rotate(-90 98 43.2)">2920</text>
<text x="241" y="45.4" transform="rotate(-90 241 45.4)">VSYS</text>
<text x="88.6" y="65.3" transform="rotate(-90 88.6 65.3)">VIN_MAIN_F</text>
<text x="98.7" y="64.2" transform="rotate(-90 98.7 64.2)">VIN_BAT_F</text>
<text x="70.8" y="102.9" transform="rotate(-90 70.8 102.9)">VSYS</text>
<text x="88.6" y="102.9" transform="rotate(-90 88.6 102.9)">VSYS</text>
<text x="106.3" y="102.9" transform="rotate(-90 106.3 102.9)">VSYS</text>
<text x="121.6" y="102.9" transform="rotate(-90 121.6 102.9)">VSYS</text>
<text x="131.7" y="108" transform="rotate(-90 131.7 108)">BUCK5_EN</text>
<text x="141.9" y="108" transform="rotate(-90 141.9 108)">BUCK5_RT</text>
<text x="161.3" y="103.8">BUCK5_SW</text>
<text x="195.2" y="108" transform="rotate(-90 195.2 108)">BUCK5_SW</text>
<text x="213" y="108" transform="rotate(-90 213 108)">BUCK5_FB</text>
<text x="233.3" y="108" transform="rotate(-90 233.3 108)">BUCK5_CC</text>
<text x="332.7" y="106.3">BUCK3_SW</text>
<text x="398.4" y="108" transform="rotate(-90 398.4 108)">BUCK3_SW</text>
<text x="416.2" y="108" transform="rotate(-90 416.2 108)">BUCK3_FB</text>
<text x="473.7" y="103.8">PWR_LED_A</text>
<text x="18.2" y="113.9">BUCK5_RT</text>
<text x="23.1" y="108.9">VSYS</text>
<text x="53.3" y="113.9">BUCK5_SW</text>
<text x="53.3" y="108.9">BUCK5_BOOT</text>
<text x="152.1" y="110.5" transform="rotate(-90 152.1 110.5)">BUCK5_BOOT</text>
<text x="223.2" y="110.5" transform="rotate(-90 223.2 110.5)">BUCK5_COMP</text>
<text x="246" y="110.5" transform="rotate(-90 246 110.5)">BUCK5_COMP</text>
<text x="297.3" y="111.4">BUCK3_EN</text>
<text x="332.7" y="111.4">BUCK3_FB</text>
<text x="332.7" y="108.9">BUCK3_BST</text>
<text x="385.7" y="110.5" transform="rotate(-90 385.7 110.5)">BUCK3_BST</text>
<text x="53.3" y="116.5">BUCK5_COMP</text>
<text x="17.9" y="121.6">BUCK5_EN</text>
<text x="53.3" y="121.6">BUCK5_FB</text>
<text x="121.6" y="125.6" transform="rotate(-90 121.6 125.6)">BUCK5_EN</text>
<text x="205.4" y="125.5" transform="rotate(-90 205.4 125.5)">BUCK5_FB</text>
<text x="347.6" y="125.6" transform="rotate(-90 347.6 125.6)">BUCK3_EN</text>
<text x="406" y="125.5" transform="rotate(-90 406 125.5)">BUCK3_FB</text>
<text x="489.9" y="126.2" transform="rotate(-90 489.9 126.2)">PWR_LED_A</text>
<text x="152.1" y="133.4" transform="rotate(-90 152.1 133.4)">BUCK5_SW</text>
<text x="223.2" y="133.3" transform="rotate(-90 223.2 133.3)">BUCK5_CC</text>
<text x="385.7" y="133.4" transform="rotate(-90 385.7 133.4)">BUCK3_SW</text>
</g>
<g font-size="1.8" fill="#a90000">
<text x="34.2" y="35.3">1</text>
<text x="67.2" y="35.3">1</text>
<text x="34.2" y="37.8">2</text>
<text x="67.2" y="37.8">2</text>
<text x="310.4" y="106.4">3</text>
<text x="328.2" y="106.4">2</text>
<text x="31" y="109">2</text>
<text x="48.8" y="109">1</text>
<text x="310.4" y="111.5">5</text>
<text x="328.2" y="111.5">4</text>
<text x="328.2" y="109">6</text>
<text x="31" y="114">4</text>
<text x="48.8" y="116.6">6</text>
<text x="48.8" y="114">8</text>
<text x="319.8" y="116.3" transform="rotate(-90 319.8 116.3)">1</text>
<text x="31" y="121.7">3</text>
<text x="48.8" y="121.7">5</text>
<text x="37.8" y="126.4" transform="rotate(-90 37.8 126.4)">7</text>
<text x="40.4" y="126.4" transform="rotate(-90 40.4 126.4)">9</text>
</g>
<g font-size="1.8" fill="#006464">
<text x="36.9" y="33.9">J1</text>
<text x="69.9" y="33.9">J2</text>
<text x="118" y="33.9">D1</text>
<text x="151.1" y="33.9">D2</text>
<text x="186.6" y="33.9">D3</text>
<text x="236.5" y="35.2">PWR_FLAG</text>
<text x="251.7" y="35.2">PWR_FLAG</text>
<text x="282.8" y="33.9" transform="rotate(-90 282.8 33.9)">2920</text>
<text x="295.5" y="33" transform="rotate(-90 295.5 33)">1812</text>
<text x="327.9" y="30.1">PWR_FLAG</text>
<text x="343.2" y="30.1">PWR_FLAG</text>
<text x="22.6" y="39.6">GND</text>
<text x="30.7" y="41.5">MAIN IN</text>
<text x="39.4" y="41.5">9-32V</text>
<text x="55.6" y="39.6">GND</text>
<text x="62" y="41.5">BATTERY IN</text>
<text x="74.1" y="41.5">9-32V</text>
<text x="111.6" y="39">SS510</text>
<text x="118.8" y="39">100V/5A</text>
<text x="144.6" y="39">SS510</text>
<text x="151.8" y="39">100V/5A</text>
<text x="183" y="39">SMBJ33CA</text>
<text x="198.1" y="37">GND</text>
<text x="206.4" y="39">C1</text>
<text x="221.6" y="39">C2</text>
<text x="277.7" y="39.3" transform="rotate(-90 277.7 39.3)">F3</text>
<text x="290.4" y="39.3" transform="rotate(-90 290.4 39.3)">F4</text>
<text x="302.9" y="41.5">C3</text>
<text x="318.1" y="39">C4</text>
<text x="206.4" y="44">100u/50V</text>
<text x="221.6" y="44">2.2u/100V</text>
<text x="254.5" y="45.3">GND</text>
<text x="282.8" y="46.9" transform="rotate(-90 282.8 46.9)">PTC 3A/60V</text>
<text x="295.5" y="47.8" transform="rotate(-90 295.5 47.8)">PTC 0.5A/60V</text>
<text x="302.9" y="46.6">1u/50V</text>
<text x="318.1" y="44">1u/50V</text>
<text x="384.4" y="46.7" transform="rotate(-90 384.4 46.7)">1%</text>
<text x="414.9" y="44.1" transform="rotate(-90 414.9 44.1)">1%</text>
<text x="416.9" y="47.1" transform="rotate(-90 416.9 47.1)">R3</text>
<text x="91.8" y="49.5" transform="rotate(-90 91.8 49.5)">F1</text>
<text x="102" y="49.5" transform="rotate(-90 102 49.5)">F2</text>
<text x="203.7" y="51.7">GND</text>
<text x="218.9" y="51.7">GND</text>
<text x="315.5" y="51.7">GND</text>
<text x="384.4" y="52.5" transform="rotate(-90 384.4 52.5)">150k</text>
<text x="386.4" y="49.6" transform="rotate(-90 386.4 49.6)">R1</text>
<text x="394.6" y="52.4" transform="rotate(-90 394.6 52.4)">1%</text>
<text x="404.5" y="51.7">C5</text>
<text x="414.9" y="50" transform="rotate(-90 414.9 50)">150k</text>
<text x="425" y="52.4" transform="rotate(-90 425 52.4)">1%</text>
<text x="435" y="51.7">C6</text>
<text x="87.9" y="58" transform="rotate(-90 87.9 58)">PTC 2.5A/60V</text>
<text x="98" y="58" transform="rotate(-90 98 58)">PTC 2.5A/60V</text>
<text x="300.2" y="54.2">GND</text>
<text x="394.6" y="57" transform="rotate(-90 394.6 57)">10k</text>
<text x="396.6" y="54.7" transform="rotate(-90 396.6 54.7)">R2</text>
<text x="404.5" y="56.7">100n</text>
<text x="425" y="57" transform="rotate(-90 425 57)">10k</text>
<text x="427.1" y="54.7" transform="rotate(-90 427.1 54.7)">R4</text>
<text x="435" y="56.7">100n</text>
<text x="391.7" y="64.4">GND</text>
<text x="401.8" y="64.4">GND</text>
<text x="422.1" y="64.4">GND</text>
<text x="432.3" y="64.4">GND</text>
<text x="203.7" y="99.9">+5V</text>
<text x="254.5" y="99.9">+5V</text>
<text x="272.3" y="99.9">+5V</text>
<text x="345.9" y="99.9">+5V</text>
<text x="356.1" y="99.9">+5V</text>
<text x="371.3" y="99.9">+5V</text>
<text x="403.8" y="99.9">+3V3</text>
<text x="424.1" y="99.9">+3V3</text>
<text x="439.3" y="99.9">+3V3</text>
<text x="487.6" y="99.9">+3V3</text>
<text x="33" y="103.7">U1</text>
<text x="33" y="106.3">TPS54360DDA</text>
<text x="71.8" y="107.5">C7</text>
<text x="89.5" y="107.5">C8</text>
<text x="107.3" y="107.5">C9</text>
<text x="122.8" y="107.6" transform="rotate(-90 122.8 107.6)">1%</text>
<text x="170.6" y="107.5">B560C</text>
<text x="176.5" y="102.5">D4</text>
<text x="177.9" y="107.5">60V/5A</text>
<text x="188" y="105.6">GND</text>
<text x="206.6" y="107.3" transform="rotate(-90 206.6 107.3)">1%</text>
<text x="257.2" y="107.5">C13</text>
<text x="275" y="107.5">C14</text>
<text x="312.4" y="103.7">U2</text>
<text x="312.9" y="107.5">VIN</text>
<text x="317.5" y="103.7">TPS563200</text>
<text x="324.3" y="107.5">SW</text>
<text x="358.8" y="107.5">C16</text>
<text x="374" y="107.5">C17</text>
<text x="407.3" y="107.3" transform="rotate(-90 407.3 107.3)">1%</text>
<text x="427.4" y="107.5">C19</text>
<text x="442.6" y="107.5">C20</text>
<text x="453.1" y="105.6">GND</text>
<text x="459.9" y="107.5">LED green</text>
<text x="466" y="102.5">D5</text>
<text x="471" y="107.5">PWR</text>
<text x="498.1" y="103.7">PWR_FLAG</text>
<text x="33.3" y="110.1">VIN</text>
<text x="42.9" y="110.1">BOOT</text>
<text x="71.8" y="112.6">2.2u/100V</text>
<text x="89.5" y="112.6">2.2u/100V</text>
<text x="107.3" y="112.6">100n/100V</text>
<text x="122.8" y="113.5" transform="rotate(-90 122.8 113.5)">294k</text>
<text x="124.8" y="110.6" transform="rotate(-90 124.8 110.6)">R5</text>
<text x="132.9" y="112.4" transform="rotate(-90 132.9 112.4)">1%</text>
<text x="143.1" y="112.7" transform="rotate(-90 143.1 112.7)">1%</text>
<text x="206.6" y="113.8" transform="rotate(-90 206.6 113.8)">53.6k</text>
<text x="208.6" y="110.6" transform="rotate(-90 208.6 110.6)">R8</text>
<text x="214.2" y="112.4" transform="rotate(-90 214.2 112.4)">1%</text>
<text x="234.3" y="112.6">C11</text>
<text x="257.2" y="112.6">47u/10V</text>
<text x="275" y="112.6">47u/10V</text>
<text x="299.4" y="108.1">+5V</text>
<text x="312.9" y="112.6">EN</text>
<text x="320.9" y="113.8" transform="rotate(-90 320.9 113.8)">GND</text>
<text x="322.4" y="110.1">VBST</text>
<text x="323.5" y="112.6">VFB</text>
<text x="348.8" y="111.7" transform="rotate(-90 348.8 111.7)">100k</text>
<text x="350.9" y="111.2" transform="rotate(-90 350.9 111.2)">R11</text>
<text x="358.8" y="112.6">10u/10V</text>
<text x="374" y="112.6">100n</text>
<text x="401.5" y="112.8" transform="rotate(-90 401.5 112.8)">NR5040</text>
<text x="407.3" y="113.8" transform="rotate(-90 407.3 113.8)">33.2k</text>
<text x="409.3" y="111.2" transform="rotate(-90 409.3 111.2)">R12</text>
<text x="417.4" y="113.3" transform="rotate(-90 417.4 113.3)">1%</text>
<text x="427.4" y="112.6">22u/10V</text>
<text x="442.6" y="112.6">22u/10V</text>
<text x="491.1" y="110.4" transform="rotate(-90 491.1 110.4)">1k</text>
<text x="493.1" y="111.2" transform="rotate(-90 493.1 111.2)">R14</text>
<text x="500.3" y="113.9">+3V3</text>
<text x="33.3" y="115.2">RT/CLK</text>
<text x="42.5" y="117.7">COMP</text>
<text x="45.1" y="115.2">SW</text>
<text x="132.9" y="118.8" transform="rotate(-90 132.9 118.8)">46.4k</text>
<text x="135" y="115.6" transform="rotate(-90 135 115.6)">R6</text>
<text x="143.1" y="118.5" transform="rotate(-90 143.1 118.5)">243k</text>
<text x="145.1" y="115.6" transform="rotate(-90 145.1 115.6)">R7</text>
<text x="153" y="115.2">C10</text>
<text x="195.2" y="115.5" transform="rotate(-90 195.2 115.5)">L1</text>
<text x="198.3" y="117.6" transform="rotate(-90 198.3 117.6)">SRP1245A-100M</text>
<text x="214.2" y="118.8" transform="rotate(-90 214.2 118.8)">10.2k</text>
<text x="216.3" y="115.6" transform="rotate(-90 216.3 115.6)">R9</text>
<text x="224.4" y="119.6" transform="rotate(-90 224.4 119.6)">16.9k</text>
<text x="226.4" y="118.8" transform="rotate(-90 226.4 118.8)">R10</text>
<text x="234.3" y="117.7">6.8n</text>
<text x="247" y="115.2">C12</text>
<text x="386.7" y="115.2">C18</text>
<text x="398.4" y="115.5" transform="rotate(-90 398.4 115.5)">L2</text>
<text x="401.5" y="116.3" transform="rotate(-90 401.5 116.3)">4A</text>
<text x="417.4" y="117.9" transform="rotate(-90 417.4 117.9)">10k</text>
<text x="419.5" y="116.2" transform="rotate(-90 419.5 116.2)">R13</text>
<text x="33.3" y="122.8">EN</text>
<text x="39" y="124.2" transform="rotate(-90 39 124.2)">GND</text>
<text x="41.5" y="124.2" transform="rotate(-90 41.5 124.2)">GNDPAD</text>
<text x="45.4" y="122.8">FB</text>
<text x="69.1" y="120.2">GND</text>
<text x="86.9" y="120.2">GND</text>
<text x="104.6" y="120.2">GND</text>
<text x="130" y="125.3">GND</text>
<text x="140.2" y="125.3">GND</text>
<text x="153" y="120.2">100n</text>
<text x="193.5" y="125.3">+5V</text>
<text x="198.3" y="121.1" transform="rotate(-90 198.3 121.1)">6A</text>
<text x="211.3" y="125.3">GND</text>
<text x="231.6" y="125.3">GND</text>
<text x="247" y="120.2">33p</text>
<text x="254.5" y="120.2">GND</text>
<text x="272.3" y="120.2">GND</text>
<text x="318" y="124.1">GND</text>
<text x="356.1" y="120.2">GND</text>
<text x="371.3" y="120.2">GND</text>
<text x="386.7" y="120.2">100n</text>
<text x="396.1" y="125.3">+3V3</text>
<text x="401.5" y="123" transform="rotate(-90 401.5 123)">2.2uH</text>
<text x="414.5" y="125.3">GND</text>
<text x="424.7" y="120.2">GND</text>
<text x="439.9" y="120.2">GND</text>
<text x="198.3" y="127.1" transform="rotate(-90 198.3 127.1)">10uH</text>
<text x="244.3" y="127.9">GND</text>
<text x="36.1" y="134.2">GND</text>
<text x="38.6" y="134.2">GND</text>
<text x="18.3" y="140.6">+5V</text>
<text x="21" y="148.2">C15</text>
<text x="30.7" y="144.4">PWR_FLAG</text>
<text x="21" y="153.3">100n</text>
<text x="33.5" y="154.5">+5V</text>
<text x="18.3" y="160.9">GND</text>
<text x="100.2" y="192">M3</text>
<text x="100.2" y="190.1">H1</text>
<text x="107.8" y="192">M3</text>
<text x="107.8" y="190.1">H2</text>
<text x="117.9" y="192">M3</text>
<text x="118" y="190.1">H3</text>
<text x="125.6" y="192">M3</text>
<text x="125.6" y="190.1">H4</text>
<text x="13.7" y="197">+5V</text>
<text x="26.6" y="193.9">D6</text>
<text x="25.4" y="199">SS34</text>
<text x="99.6" y="205.3">GND</text>
<text x="107.2" y="205.3">GND</text>
<text x="117.3" y="205.3">GND</text>
<text x="125" y="205.3">GND</text>
</g>
</svg>
